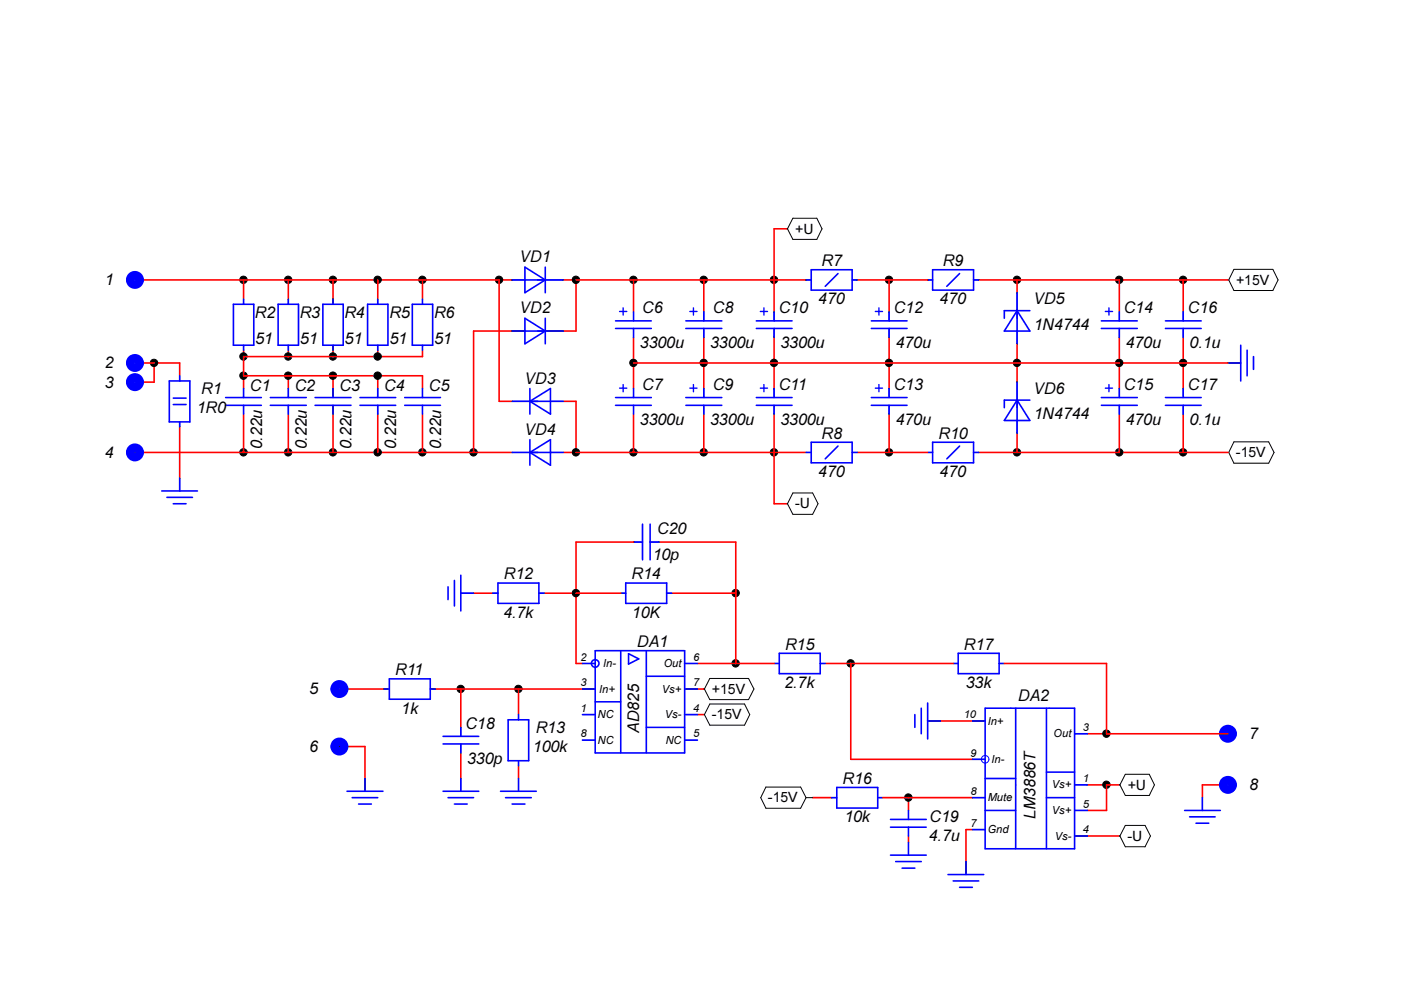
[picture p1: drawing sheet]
<svg xmlns="http://www.w3.org/2000/svg" width="297mm" height="210mm" viewBox="0 0 297 210" stroke-linecap="round" stroke-linejoin="round" font-family="sans-serif">
<g fill="#000">
<circle cx="51.6" cy="59.3" r=".78"/>
<circle cx="61.1" cy="59.3" r=".78"/>
<circle cx="70.6" cy="59.3" r=".78"/>
<circle cx="80.1" cy="59.3" r=".78"/>
<circle cx="89.6" cy="59.3" r=".78"/>
<circle cx="105.8" cy="59.3" r=".78"/>
<circle cx="122.1" cy="59.3" r=".78"/>
<circle cx="134.3" cy="59.3" r=".78"/>
<circle cx="149.2" cy="59.3" r=".78"/>
<circle cx="164.1" cy="59.3" r=".78"/>
<circle cx="188.5" cy="59.3" r=".78"/>
<circle cx="215.6" cy="59.3" r=".78"/>
<circle cx="237.3" cy="59.3" r=".78"/>
<circle cx="250.8" cy="59.3" r=".78"/>
<circle cx="32.7" cy="76.9" r=".78"/>
<circle cx="51.6" cy="75.6" r=".78"/>
<circle cx="51.6" cy="79.6" r=".78"/>
<circle cx="61.1" cy="75.6" r=".78"/>
<circle cx="61.1" cy="79.6" r=".78"/>
<circle cx="70.6" cy="75.6" r=".78"/>
<circle cx="70.6" cy="79.6" r=".78"/>
<circle cx="80.1" cy="79.6" r=".78"/>
<circle cx="80.1" cy="75.6" r=".78"/>
<circle cx="134.3" cy="76.9" r=".78"/>
<circle cx="149.2" cy="76.9" r=".78"/>
<circle cx="164.1" cy="76.9" r=".78"/>
<circle cx="188.5" cy="76.9" r=".78"/>
<circle cx="215.6" cy="76.9" r=".78"/>
<circle cx="237.3" cy="76.9" r=".78"/>
<circle cx="250.8" cy="76.9" r=".78"/>
<circle cx="51.6" cy="95.9" r=".78"/>
<circle cx="61.1" cy="95.9" r=".78"/>
<circle cx="70.6" cy="95.9" r=".78"/>
<circle cx="80.1" cy="95.9" r=".78"/>
<circle cx="89.6" cy="95.9" r=".78"/>
<circle cx="100.4" cy="95.9" r=".78"/>
<circle cx="122.1" cy="95.9" r=".78"/>
<circle cx="134.3" cy="95.9" r=".78"/>
<circle cx="149.2" cy="95.9" r=".78"/>
<circle cx="164.1" cy="95.9" r=".78"/>
<circle cx="188.5" cy="95.9" r=".78"/>
<circle cx="215.6" cy="95.9" r=".78"/>
<circle cx="237.3" cy="95.9" r=".78"/>
<circle cx="250.8" cy="95.9" r=".78"/>
<circle cx="122.1" cy="125.7" r=".78"/>
<circle cx="156" cy="125.7" r=".78"/>
<circle cx="97.7" cy="146.1" r=".78"/>
<circle cx="109.9" cy="146.1" r=".78"/>
<circle cx="156" cy="140.6" r=".78"/>
<circle cx="180.4" cy="140.6" r=".78"/>
<circle cx="234.6" cy="155.5" r=".78"/>
<circle cx="192.6" cy="169.1" r=".78"/>
<circle cx="234.6" cy="166.4" r=".78"/>
</g>
<g fill="none" stroke="#000" stroke-width=".21">
<path d="M28.6 59.4h.5M108.6 59.4h2.7M115.6 59.4h3.8M166.8 48.5h.2M168.1 46.3h5.1l1.1 2.2-1.1 2.3h-5.1l-1.1-2.3zM170.9 59.4h1.1M180.7 59.4h1M196.7 59.4h1M206.4 59.4h1.1M260.3 59.4h.2M261.6 57.1h8.3l1.1 2.3-1.1 2.2h-8.3l-1.1-2.2zM28.6 77h.5"/>
<path d="M38.1 79.7v1.1M51.6 63.4v1.1M51.6 73.2v1.1M61.1 63.4v1.1M61.1 73.2v1.1M70.6 63.4v1.1M70.6 73.2v1.1M80.1 63.4v1.1M80.1 73.2v1.1M89.6 63.4v1.1M89.6 73.2v1.1M108.6 70.2h2.7"/>
<path d="M115.6 70.2h3.8M134.3 66.1v1.9M134.3 69.6v1.9M149.2 66.1v1.9M149.2 69.6v1.9M164.1 66.1v1.9M164.1 69.6v1.9M188.5 66.1v1.9M188.5 69.6v1.9M215.6 62.1v3.8M215.6 70.2v2.7M237.3 66.1v1.9"/>
<path d="M237.3 69.6v1.9M250.9 66.1v1.9M250.9 69.6v1.9M260.3 77h2.8M28.6 95.9h.5M28.6 81h.5M38.1 89.5v1M51.6 82.4v1.9M51.6 85.9v1.9M61.1 82.4v1.9M61.1 85.9v1.9M70.6 82.4v1.9"/>
<path d="M70.6 85.9v1.9M80.1 82.4v1.9M80.1 85.9v1.9M89.6 82.4v1.9M89.6 85.9v1.9M108.6 85.1h3.7M108.6 95.9h3.7M116.7 85.1h2.7M116.7 95.9h2.7M134.3 82.4v1.9M134.3 85.9v1.9M149.2 82.4v1.9"/>
<path d="M149.2 85.9v1.9M164.1 82.4v1.9M164.1 85.9v1.9M170.9 95.9h1.1M180.7 95.9h1M188.5 82.4v1.9M188.5 85.9v1.9M196.7 95.9h1M206.4 95.9h1.1M215.6 81v3.8M215.6 89.2v2.7M237.3 82.4v1.9"/>
<path d="M237.3 85.9v1.9M250.9 82.4v1.9M250.9 85.9v1.9M260.3 95.9h.2M261.6 93.7h7.4l1.1 2.2-1.1 2.3h-7.4l-1.1-2.3zM38.1 101.3v2.8M134.3 114.9h1.9M137.8 114.9h1.9M166.8 106.8h.2M168.1 104.5h4.2l1.1 2.3-1.1 2.3h-4.2l-1.1-2.3zM97.7 125.8h2.7M104.5 125.8h1.1"/>
<path d="M114.3 125.8h1.1M131.6 125.8h1.1M141.3 125.8h1.1M72 146.1h.5M72 158.3h.5M81.4 146.1h1.1M91.2 146.1h1.1M97.7 154.2v1.9M97.7 157.7v1.9M109.9 151.5v1.1M123.5 146.1h2.7M123.5 140.7h2.7"/>
<path d="M123.5 151.5h2.7M123.5 156.9h2.7M145.2 146.1h2.7M145.2 140.7h2.7M145.2 151.5h2.7M145.2 156.9h2.7M149.2 146.1h.1M149.2 151.5h.1M150.5 143.8h8.2l1.1 2.3-1.1 2.2h-8.2l-1.2-2.2zM150.5 149.3h7.4l1.1 2.2-1.1 2.3h-7.4l-1.2-2.3zM164.1 140.7h1.1M173.9 140.7h1.1"/>
<path d="M196.7 152.9h2.7M202.1 140.7h1.1M206.2 152.9h2.7M211.8 140.7h1.1M227.8 155.6h2.7M260.3 155.6h.6M77.4 165.1v2.7M97.7 165.1v2.7M109.9 161.3v1M109.9 165.1v2.7M162.4 166.9h7.4l1.1 2.2-1.1 2.3h-7.4l-1.1-2.3zM170.9 169.1h1.4"/>
<path d="M176.3 169.1h1.1M186.1 169.1h1.1M192.6 171.8v1.9M192.6 175.4v1.8M192.6 178.6v2.7M206.2 169.1h2.7M206.2 175.9h2.7M206.2 161h2.7M227.8 166.4h2.7M227.8 177.2h2.7M227.8 171.8h2.7M237.3 166.4h.1"/>
<path d="M237.3 177.2h.1M238.6 164.2h5.1l1.1 2.2-1.1 2.3h-5.1l-1.2-2.3zM238.6 175h4.2l1.1 2.2-1.1 2.3h-4.2l-1.2-2.3zM254.9 169.1v2.7M260.3 166.4h.6M204.8 182.7v2.7"/>
<circle cx="51.6" cy="59.3" r=".78"/>
<circle cx="61.1" cy="59.3" r=".78"/>
<circle cx="70.6" cy="59.3" r=".78"/>
<circle cx="80.1" cy="59.3" r=".78"/>
<circle cx="89.6" cy="59.3" r=".78"/>
<circle cx="105.8" cy="59.3" r=".78"/>
<circle cx="122.1" cy="59.3" r=".78"/>
<circle cx="134.3" cy="59.3" r=".78"/>
<circle cx="149.2" cy="59.3" r=".78"/>
<circle cx="164.1" cy="59.3" r=".78"/>
<circle cx="188.5" cy="59.3" r=".78"/>
<circle cx="215.6" cy="59.3" r=".78"/>
<circle cx="237.3" cy="59.3" r=".78"/>
<circle cx="250.8" cy="59.3" r=".78"/>
<circle cx="32.7" cy="76.9" r=".78"/>
<circle cx="51.6" cy="75.6" r=".78"/>
<circle cx="51.6" cy="79.6" r=".78"/>
<circle cx="61.1" cy="75.6" r=".78"/>
<circle cx="61.1" cy="79.6" r=".78"/>
<circle cx="70.6" cy="75.6" r=".78"/>
<circle cx="70.6" cy="79.6" r=".78"/>
<circle cx="80.1" cy="79.6" r=".78"/>
<circle cx="80.1" cy="75.6" r=".78"/>
<circle cx="134.3" cy="76.9" r=".78"/>
<circle cx="149.2" cy="76.9" r=".78"/>
<circle cx="164.1" cy="76.9" r=".78"/>
<circle cx="188.5" cy="76.9" r=".78"/>
<circle cx="215.6" cy="76.9" r=".78"/>
<circle cx="237.3" cy="76.9" r=".78"/>
<circle cx="250.8" cy="76.9" r=".78"/>
<circle cx="51.6" cy="95.9" r=".78"/>
<circle cx="61.1" cy="95.9" r=".78"/>
<circle cx="70.6" cy="95.9" r=".78"/>
<circle cx="80.1" cy="95.9" r=".78"/>
<circle cx="89.6" cy="95.9" r=".78"/>
<circle cx="100.4" cy="95.9" r=".78"/>
<circle cx="122.1" cy="95.9" r=".78"/>
<circle cx="134.3" cy="95.9" r=".78"/>
<circle cx="149.2" cy="95.9" r=".78"/>
<circle cx="164.1" cy="95.9" r=".78"/>
<circle cx="188.5" cy="95.9" r=".78"/>
<circle cx="215.6" cy="95.9" r=".78"/>
<circle cx="237.3" cy="95.9" r=".78"/>
<circle cx="250.8" cy="95.9" r=".78"/>
<circle cx="122.1" cy="125.7" r=".78"/>
<circle cx="156" cy="125.7" r=".78"/>
<circle cx="97.7" cy="146.1" r=".78"/>
<circle cx="109.9" cy="146.1" r=".78"/>
<circle cx="156" cy="140.6" r=".78"/>
<circle cx="180.4" cy="140.6" r=".78"/>
<circle cx="234.6" cy="155.5" r=".78"/>
<circle cx="192.6" cy="169.1" r=".78"/>
<circle cx="234.6" cy="166.4" r=".78"/>
</g>
<g fill="none" stroke="#f00" stroke-width=".34">
<path d="M28.6 59.4h80M51.6 59.4v4M61.1 59.4v4M70.6 59.4v4M80.1 59.4v4M89.6 59.4v4M105.8 59.4v25.7h2.8M119.4 59.4h51.5M122.1 59.4v10.8h-2.7M134.3 59.4v6.7M149.2 59.4v6.7M166.8 48.5h-2.7v17.6"/>
<path d="M181.7 59.4h15M188.5 59.4v6.7M207.5 59.4h52.8M215.6 59.4v2.7M237.3 59.4v6.7M250.9 59.4v6.7M28.6 77h9.5v2.7M32.7 77v4h-4.1M51.6 74.3v8.1M51.6 79.7h38v2.7M61.1 74.3v1.3M61.1 79.7v2.7"/>
<path d="M70.6 74.3v1.3M70.6 79.7v2.7M80.1 74.3v1.3M80.1 79.7v2.7M89.6 74.3v1.3h-38M108.6 70.2h-8.2v25.7M134.3 77h126M134.3 71.5v10.9M149.2 71.5v10.9M164.1 71.5v10.9M188.5 71.5v10.9M215.6 72.9v8.1"/>
<path d="M237.3 71.5v10.9M250.9 71.5v10.9M28.6 95.9h80M38.1 90.5v10.8M51.6 87.8v8.1M61.1 87.8v8.1M70.6 87.8v8.1M80.1 87.8v8.1M89.6 87.8v8.1M119.4 85.1h2.7v10.8M119.4 95.9h51.5M134.3 87.8v8.1"/>
<path d="M149.2 87.8v8.1M164.1 87.8v19h2.7M181.7 95.9h15M188.5 87.8v8.1M207.5 95.9h52.8M215.6 91.9v4M237.3 87.8v8.1M250.9 87.8v8.1M134.3 114.9h-12.2v25.8h1.4M139.7 114.9h16.3v25.8M100.4 125.8h4.1M115.4 125.8h16.2"/>
<path d="M142.4 125.8h13.6M72 146.1h9.4M72 158.3h5.4v6.8M92.3 146.1h31.2M97.7 146.1v8.1M97.7 159.6v5.5M109.9 146.1v5.4M147.9 140.7h16.2M147.9 146.1h1.3M147.9 151.5h1.3M175 140.7h27.1M180.4 140.7v20.3h25.8"/>
<path d="M199.4 152.9h6.8M212.9 140.7h21.7v14.9M230.5 155.6h29.8M109.9 162.3v2.8M172.3 169.1h4M187.2 169.1h19M192.6 169.1v2.7M192.6 177.2v1.4M206.2 175.9h-1.4v6.8M230.5 166.4h6.8M230.5 177.2h6.8M234.6 166.4v5.4h-4.1"/>
<path d="M260.3 166.4h-5.4v2.7"/>
</g>
<g fill="none" stroke="#00f" stroke-width=".85">
<circle cx="28.6" cy="59.3" r=".56"/>
<circle cx="28.6" cy="77" r=".56"/>
<circle cx="28.6" cy="95.9" r=".56"/>
<circle cx="28.6" cy="81" r=".56"/>
<circle cx="72" cy="146.1" r=".56"/>
<circle cx="72" cy="158.3" r=".56"/>
<circle cx="260.3" cy="155.6" r=".56"/>
<circle cx="260.3" cy="166.4" r=".56"/>
</g>
<g fill="none" stroke="#00f" stroke-width="1.6">
<circle cx="28.6" cy="59.3" r="1.1"/>
<circle cx="28.6" cy="77" r="1.1"/>
<circle cx="28.6" cy="95.9" r="1.1"/>
<circle cx="28.6" cy="81" r="1.1"/>
<circle cx="72" cy="146.1" r="1.1"/>
<circle cx="72" cy="158.3" r="1.1"/>
<circle cx="260.3" cy="155.6" r="1.1"/>
<circle cx="260.3" cy="166.4" r="1.1"/>
</g>
<g fill="none" stroke="#00f" stroke-width=".34">
<path d="M108.6 59.4h10.8M111.3 56.6l4.3 2.8-4.3 2.7zM115.6 56.6v5.5M170.9 59.4h1.1M172 57.2h8.7v4.3h-8.7zM177.7 58l-2.7 2.7M180.7 59.4h1M196.7 59.4h1M197.7 57.2h8.7v4.3h-8.7zM203.5 58l-2.8 2.7M206.4 59.4h1.1M38.1 79.7v1.1"/>
<path d="M49.5 64.5h4.3v8.7h-4.3zM51.6 63.4v1.1M51.6 73.2v1.1M59 64.5h4.3v8.7h-4.3zM61.1 63.4v1.1M61.1 73.2v1.1M68.4 64.5h4.4v8.7h-4.4zM70.6 63.4v1.1M70.6 73.2v1.1M77.9 64.5h4.4v8.7h-4.4zM80.1 63.4v1.1M80.1 73.2v1.1"/>
<path d="M87.4 64.5h4.3v8.7h-4.3zM89.6 63.4v1.1M89.6 73.2v1.1M108.6 70.2h10.8M111.3 67.5l4.3 2.7-4.3 2.7zM115.6 67.5v5.4M130.5 68h7.6M130.5 69.6h7.6M134.3 66.1v1.9M134.3 69.6v1.9M145.4 68h7.6M145.4 69.6h7.6"/>
<path d="M149.2 66.1v1.9M149.2 69.6v1.9M160.4 68h7.5M160.4 69.6h7.5M164.1 66.1v1.9M164.1 69.6v1.9M184.7 68h7.6M184.7 69.6h7.6M188.5 66.1v1.9M188.5 69.6v1.9M215.6 65.9l2.8 4.3h-5.5zM215.6 62.1v10.8"/>
<path d="M218.4 65.9h-5.5v1.6M233.5 68h7.6M233.5 69.6h7.6M237.3 66.1v1.9M237.3 69.6v1.9M247.1 68h7.6M247.1 69.6h7.6M250.9 66.1v1.9M250.9 69.6v1.9M260.3 77h2.8M263.1 73.2v7.6M264.4 74.3v5.4"/>
<path d="M265.8 75.6v2.7M35.9 80.8h4.4v8.7h-4.4zM36.7 85.8h2.8M36.7 84.4h2.8M38.1 89.5v1M47.8 85.9h7.6M47.8 84.3h7.6M51.6 82.4v1.9M51.6 85.9v1.9M57.3 85.9h7.6M57.3 84.3h7.6M61.1 82.4v1.9"/>
<path d="M61.1 85.9v1.9M66.8 85.9h7.6M66.8 84.3h7.6M70.6 82.4v1.9M70.6 85.9v1.9M76.3 85.9h7.6M76.3 84.3h7.6M80.1 82.4v1.9M80.1 85.9v1.9M85.8 85.9h7.6M85.8 84.3h7.6M89.6 82.4v1.9"/>
<path d="M89.6 85.9v1.9M108.6 85.1h10.8M108.6 95.9h10.8M112.3 85.1l4.4-2.7v5.4zM112.3 95.9l4.4-2.7v5.4zM112.3 82.4v5.4M112.3 93.2v5.4M130.5 85.9h7.6M130.5 84.3h7.6M134.3 82.4v1.9M134.3 85.9v1.9M145.4 85.9h7.6"/>
<path d="M145.4 84.3h7.6M149.2 82.4v1.9M149.2 85.9v1.9M160.4 85.9h7.5M160.4 84.3h7.5M164.1 82.4v1.9M164.1 85.9v1.9M170.9 95.9h1.1M172 93.8h8.7v4.3h-8.7zM177.7 94.6l-2.7 2.7M180.7 95.9h1M184.7 85.9h7.6"/>
<path d="M184.7 84.3h7.6M188.5 82.4v1.9M188.5 85.9v1.9M196.7 95.9h1M197.7 93.8h8.7v4.3h-8.7zM203.5 94.6l-2.8 2.7M206.4 95.9h1.1M215.6 84.8l2.8 4.4h-5.5zM215.6 81v10.9M218.4 84.8h-5.5v1.6M233.5 85.9h7.6M233.5 84.3h7.6"/>
<path d="M237.3 82.4v1.9M237.3 85.9v1.9M247.1 85.9h7.6M247.1 84.3h7.6M250.9 82.4v1.9M250.9 85.9v1.9M34.3 104.1h7.6M35.4 105.5h5.4M36.7 106.8h2.8M38.1 101.3v2.8M134.3 114.9h1.9M136.2 111.1v7.6"/>
<path d="M137.8 114.9h1.9M137.8 111.1v7.6M95 124.4v2.7M96.3 123.1v5.4M97.7 122v7.5M97.7 125.8h2.7M104.5 125.8h1.1M105.6 123.6h8.7v4.3h-8.7zM114.3 125.8h1.1M126.2 138h19v21.6h-19zM131.6 125.8h1.1M131.6 138v21.6"/>
<path d="M132.7 123.6h8.6v4.3h-8.6zM133.3 138.6l2.1 1.1-2.1 1.1zM137 138v21.6M141.3 125.8h1.1M165.2 138.5h8.7v4.3h-8.7zM203.2 138.5h8.6v4.3h-8.6zM81.4 146.1h1.1M82.5 143.9h8.7v4.4h-8.7zM91.2 146.1h1.1M93.9 157.7h7.6M93.9 156.1h7.6M97.7 154.2v1.9"/>
<path d="M97.7 157.7v1.9M107.7 152.6h4.4v8.7h-4.4zM109.9 151.5v1.1M123.5 140.7h2.7M123.5 146.1h2.7M123.5 156.9h2.7M123.5 151.5h2.7M126.2 148.8h5.4M137 154.2h8.2M137 143.4h8.2M145.2 140.7h2.7M145.2 146.1h2.7"/>
<path d="M145.2 156.9h2.7M145.2 151.5h2.7M164.1 140.7h1.1M173.9 140.7h1.1M194 151.5v2.7M195.3 150.2v5.4M196.7 152.9h2.7M196.7 149.1v7.6M202.1 140.7h1.1M206.2 152.9h2.7M208.9 150.2h18.9v29.8h-18.9zM211.8 140.7h1.1"/>
<path d="M215.3 150.2v29.8M221.9 150.2v29.8M227.8 155.6h2.7M73.6 167.8h7.6M74.7 169.1h5.4M76 170.5h2.7M77.4 165.1v2.7M93.9 167.8h7.6M95 169.1h5.4M96.3 170.5h2.8M97.7 165.1v2.7M106.1 167.8h7.6"/>
<path d="M107.2 169.1h5.4M108.6 170.5h2.7M109.9 161.3v1M109.9 165.1v2.7M176.3 169.1h1.1M177.4 167h8.7v4.3h-8.7zM186.1 169.1h1.1M188.8 175.4h7.6M188.8 173.7h7.6M192.6 171.8v1.9M192.6 175.4v1.8M192.6 178.6v2.7"/>
<path d="M206.2 169.1h2.7M206.2 175.9h2.7M206.2 161h2.7M208.9 171.8h6.4M208.9 165.1h6.4M221.9 169.1h5.9M221.9 163.7h5.9M227.8 171.8h2.7M227.8 177.2h2.7M227.8 166.4h2.7M251.2 171.8h7.5M252.2 173.2h5.4"/>
<path d="M253.6 174.5h2.7M254.9 169.1v2.7M188.8 181.3h7.6M189.9 182.7h5.4M191.3 184.1h2.7M201 185.4h7.6M202.1 186.8h5.4M203.5 188.1h2.7M204.8 182.7v2.7"/>
<circle cx="126.2" cy="140.7" r=".81"/>
</g>
<g fill="none" stroke="#00f" stroke-width=".3">
<path d="M131.4 66h1.5M132.1 65.3v1.5M146.3 66h1.5M147 65.3v1.5M161.2 66h1.5M162 65.3v1.5M185.6 66h1.5M186.3 65.3v1.5M234.4 66h1.5M235.1 65.3v1.5M131.4 82.3h1.5M132.1 81.5v1.6"/>
<path d="M146.3 82.3h1.5M147 81.5v1.6M161.2 82.3h1.5M162 81.5v1.6M185.6 82.3h1.5M186.3 81.5v1.6M234.4 82.3h1.5M235.1 81.5v1.6"/>
</g>
<circle cx="208.9" cy="161" r=".81" fill="none" stroke="#00f" stroke-width=".21"/>
<g font-size="3.4">
<text x="110.1" y="55.6">VD1</text>
<text x="174.2" y="56.4">R7</text>
<text x="199.9" y="56.4">R9</text>
<text x="22.2" y="60.5">1</text>
<text x="173.5" y="64.6">470</text>
<text x="199.2" y="64.6">470</text>
<text x="219.1" y="64.6">VD5</text>
<text x="54.1" y="67.5">R2</text>
<text x="63.5" y="67.5">R3</text>
<text x="73" y="67.5">R4</text>
<text x="82.5" y="67.5">R5</text>
<text x="92" y="67.5">R6</text>
<text x="110.1" y="66.5">VD2</text>
<text x="136.2" y="66.5">C6</text>
<text x="151.1" y="66.5">C8</text>
<text x="165.1" y="66.5">C10</text>
<text x="189.5" y="66.5">C12</text>
<text x="219.2" y="70">1N4744</text>
<text x="238.2" y="66.5">C14</text>
<text x="251.8" y="66.5">C16</text>
<text x="54.1" y="72.9">51</text>
<text x="63.6" y="72.9">51</text>
<text x="73.1" y="72.9">51</text>
<text x="82.5" y="72.9">51</text>
<text x="92" y="72.9">51</text>
<text x="135.7" y="73.8">3300u</text>
<text x="150.6" y="73.8">3300u</text>
<text x="165.5" y="73.8">3300u</text>
<text x="189.9" y="73.8">470u</text>
<text x="238.7" y="73.8">470u</text>
<text x="252.2" y="73.8">0.1u</text>
<text x="22.2" y="82.2">3</text>
<text x="22.2" y="78.1">2</text>
<text x="42.7" y="83.5">R1</text>
<text x="53" y="83">C1</text>
<text x="62.5" y="83">C2</text>
<text x="72" y="83">C3</text>
<text x="81.4" y="83">C4</text>
<text x="90.9" y="83">C5</text>
<text x="111.2" y="81.4">VD3</text>
<text x="136.2" y="82.7">C7</text>
<text x="151.1" y="82.7">C9</text>
<text x="165.1" y="82.7">C11</text>
<text x="189.5" y="82.7">C13</text>
<text x="219.1" y="83.5">VD6</text>
<text x="238.2" y="82.7">C15</text>
<text x="251.8" y="82.7">C17</text>
<text x="41.7" y="87.6">1R0</text>
<text x="219.2" y="88.9">1N4744</text>
<text x="55.6" y="95.3" transform="rotate(-90 55.6 95.3)">0.22u</text>
<text x="65.1" y="95.3" transform="rotate(-90 65.1 95.3)">0.22u</text>
<text x="74.5" y="95.3" transform="rotate(-90 74.5 95.3)">0.22u</text>
<text x="84" y="95.3" transform="rotate(-90 84 95.3)">0.22u</text>
<text x="93.5" y="95.3" transform="rotate(-90 93.5 95.3)">0.22u</text>
<text x="111.2" y="92.2">VD4</text>
<text x="135.7" y="90">3300u</text>
<text x="150.6" y="90">3300u</text>
<text x="165.5" y="90">3300u</text>
<text x="174.2" y="93">R8</text>
<text x="189.9" y="90">470u</text>
<text x="199" y="93">R10</text>
<text x="238.7" y="90">470u</text>
<text x="252.2" y="90">0.1u</text>
<text x="22.2" y="97.1">4</text>
<text x="173.5" y="101.1">470</text>
<text x="199.2" y="101.1">470</text>
<text x="139.3" y="113.3">C20</text>
<text x="138.4" y="118.8">10p</text>
<text x="106.8" y="122.9">R12</text>
<text x="133.9" y="122.9">R14</text>
<text x="106.7" y="131">4.7k</text>
<text x="134" y="131">10K</text>
<text x="135.1" y="137.2">DA1</text>
<text x="166.5" y="137.8">R15</text>
<text x="204.4" y="137.8">R17</text>
<text x="83.8" y="143.2">R11</text>
<text x="65.6" y="147.2">5</text>
<text x="166.3" y="145.9">2.7k</text>
<text x="204.8" y="145.9">33k</text>
<text x="215.9" y="148.6">DA2</text>
<text x="85.1" y="151.3">1k</text>
<text x="98.7" y="154.6">C18</text>
<text x="113.6" y="155.4">R13</text>
<text x="135.5" y="155.4" transform="rotate(-90 135.5 155.4)">AD825</text>
<text x="65.6" y="159.4">6</text>
<text x="99.1" y="161.9">330p</text>
<text x="113" y="159.4">100k</text>
<text x="264.8" y="156.7">7</text>
<text x="178.6" y="166.2">R16</text>
<text x="264.8" y="167.6">8</text>
<text x="219.6" y="173.6" transform="rotate(-90 219.6 173.6)">LM3886T</text>
<text x="179" y="174.3">10k</text>
<text x="196.9" y="178.4">4.7u</text>
<text x="197.1" y="174.3">C19</text>
</g>
<g font-size="3">
<text x="168.6" y="49.5">+U</text>
<text x="262.1" y="60.4">+15V</text>
<text x="262" y="96.9">-15V</text>
<text x="168.6" y="107.8">-U</text>
<text x="151" y="147.1">+15V</text>
<text x="150.9" y="152.5">-15V</text>
<text x="239.1" y="167.4">+U</text>
<text x="162.8" y="170.1">-15V</text>
<text x="239.1" y="178.3">-U</text>
</g>
<g font-size="2.4">
<text x="123.1" y="140.1">2</text>
<text x="127.9" y="141.4">In-</text>
<text x="140.7" y="141.4">Out</text>
<text x="146.9" y="140.1">6</text>
<text x="123.1" y="145.5">3</text>
<text x="127" y="146.9">In+</text>
<text x="140.3" y="146.9">Vs+</text>
<text x="146.9" y="145.5">7</text>
<text x="123.1" y="150.9">1</text>
<text x="126.7" y="152.3">NC</text>
<text x="141" y="152.3">Vs-</text>
<text x="146.9" y="150.9">4</text>
<text x="204.3" y="152.3">10</text>
<text x="209.4" y="153.6">In+</text>
<text x="229.6" y="155">3</text>
<text x="123.1" y="156.3">8</text>
<text x="126.7" y="157.7">NC</text>
<text x="141.1" y="157.7">NC</text>
<text x="146.9" y="156.3">5</text>
<text x="205.7" y="160.4">9</text>
<text x="210.2" y="161.8">In-</text>
<text x="223.4" y="156.3">Out</text>
<text x="223" y="167.2">Vs+</text>
<text x="229.6" y="165.8">1</text>
<text x="205.7" y="168.5">8</text>
<text x="209.4" y="169.9">Mute</text>
<text x="223" y="172.6">Vs+</text>
<text x="229.6" y="171.2">5</text>
<text x="205.7" y="175.3">7</text>
<text x="209.4" y="176.7">Gnd</text>
<text x="223.6" y="178">Vs-</text>
<text x="229.6" y="176.7">4</text>
</g>
</svg>
